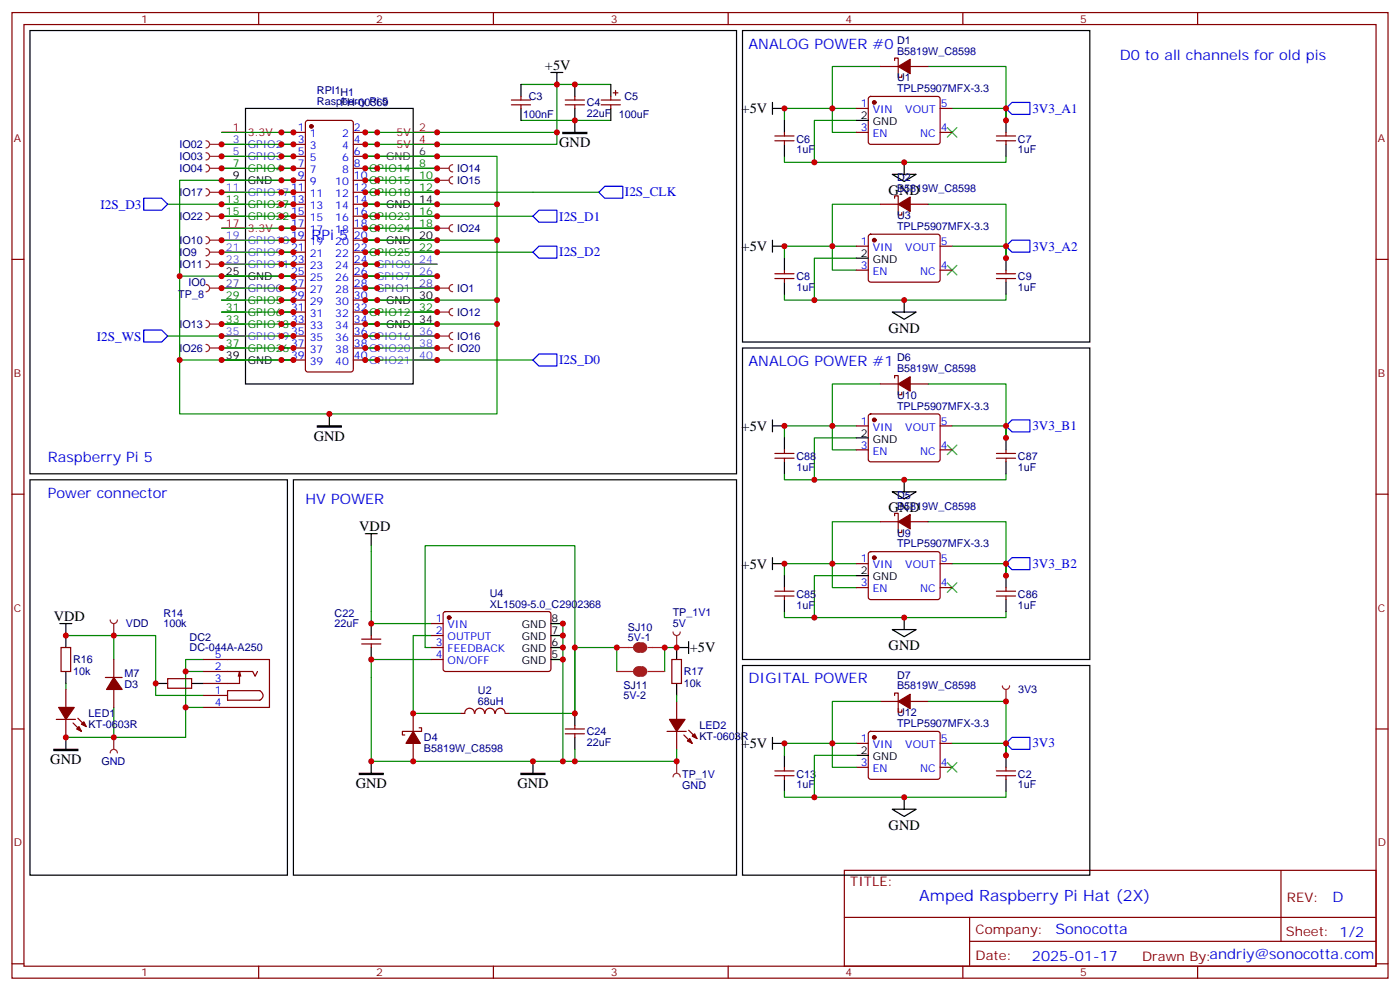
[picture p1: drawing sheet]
<svg xmlns="http://www.w3.org/2000/svg" width="412mm" height="292mm" viewBox="0 0 412 292" stroke-linecap="round" stroke-linejoin="round" font-family="sans-serif">
<g fill="none" stroke="#870000" stroke-width=".35">
<path d="M3.5 3.7h405.4v284.3h-405.4zM7.1 7.2h398.2v277.3h-398.2zM76.2 3.7v3.5M145.3 3.7v3.5M214.5 3.7v3.5M283.6 3.7v3.5M352.8 3.7v3.5M3.5 76.4h3.6M405.3 76.4h3.6M3.5 145.5h3.6M405.3 145.5h3.6M3.5 214.7h3.6"/>
<path d="M405.3 214.7h3.6M248.7 256.3h156.6v28.2h-156.6zM377.3 256.3v20.9M248.7 270.1h156.5M285.6 277.2h119.6M285.6 270.1v14.2M3.5 283.8h3.6M76.2 284.5v3.5M145.3 284.5v3.5M214.5 284.5v3.5M283.6 284.5v3.5M352.8 284.5v3.5"/>
<path d="M405.3 283.8h3.6"/>
</g>
<path d="M8.8 9h208.2v130.5h-208.2z" fill="none" stroke="#000" stroke-width=".35"/>
<path d="M176.4 56.6l1.8-1.7h5.2v3.5h-5.2z" fill="none" stroke="#00f" stroke-width=".35"/>
<path d="M128.8 99h3.5M133.3 97.9a1.06 1.06 0 0 0-1 1.1 1.06 1.06 0 0 0 1 1" fill="none" stroke="#8c2424" stroke-width=".35"/>
<circle cx="128.8" cy="99" r=".18" fill="#8c2424"/>
<path d="M128.8 102.5h3.5M133.3 101.4a1.06 1.06 0 0 0-1 1.1 1.06 1.06 0 0 0 1 1" fill="none" stroke="#8c2424" stroke-width=".35"/>
<circle cx="128.8" cy="102.5" r=".18" fill="#8c2424"/>
<path d="M60.7 101.4a1.06 1.06 0 0 1 1 1.1 1.06 1.06 0 0 1-1 1M61.7 102.5h3.6" fill="none" stroke="#8c2424" stroke-width=".35"/>
<circle cx="65.3" cy="102.5" r=".18" fill="#8c2424"/>
<path d="M60.7 94.4a1.06 1.06 0 0 1 1 1 1.06 1.06 0 0 1-1 1.1M61.7 95.4h3.6" fill="none" stroke="#8c2424" stroke-width=".35"/>
<circle cx="65.3" cy="95.4" r=".18" fill="#8c2424"/>
<path d="M60.7 62.6a1.06 1.06 0 0 1 1 1.1 1.06 1.06 0 0 1-1 1M61.7 63.7h3.6" fill="none" stroke="#8c2424" stroke-width=".35"/>
<circle cx="65.3" cy="63.7" r=".18" fill="#8c2424"/>
<path d="M60.7 55.6a1.06 1.06 0 0 1 1 1 1.06 1.06 0 0 1-1 1.1M61.7 56.6h3.6" fill="none" stroke="#8c2424" stroke-width=".35"/>
<circle cx="65.3" cy="56.6" r=".18" fill="#8c2424"/>
<path d="M60.7 41.5a1.06 1.06 0 0 1 1 1 1.06 1.06 0 0 1-1 1.1M61.7 42.5h3.6" fill="none" stroke="#8c2424" stroke-width=".35"/>
<circle cx="65.3" cy="42.5" r=".18" fill="#8c2424"/>
<path d="M60.7 45a1.06 1.06 0 0 1 1 1 1.06 1.06 0 0 1-1 1.1M61.7 46h3.6" fill="none" stroke="#8c2424" stroke-width=".35"/>
<circle cx="65.3" cy="46" r=".18" fill="#8c2424"/>
<path d="M60.7 48.5a1.06 1.06 0 0 1 1 1.1 1.06 1.06 0 0 1-1 1M61.7 49.6h3.6" fill="none" stroke="#8c2424" stroke-width=".35"/>
<circle cx="65.3" cy="49.6" r=".18" fill="#8c2424"/>
<g fill="none" stroke="#008700" stroke-width=".35">
<path d="M65.3 39h21.1M107.6 39h56.4M153.5 35.5h26.4M153.5 24.9h26.4M164 24.9v17.6h-56.4M65.3 53.1h21.1h-33.5v28.2h33.5h-21.1M65.3 56.6h21.1M65.3 49.6h21.1M65.3 46h21.1M65.3 42.5h21.1M107.6 56.6h68.8M128.8 46h-21.2h38.8v14.1"/>
<path d="M49.4 60.1h37M65.3 67.2h21.1M65.3 63.7h21.1M107.6 67.2h21.2M107.6 63.7h49.4M107.6 74.3h49.4M128.8 70.7h-21.2h38.8v17.7M128.8 60.1h-21.2h38.8v10.6M52.9 81.3v24.7h33.5h-21.1M65.3 95.4h21.1M65.3 91.9h21.1M65.3 88.4h21.1"/>
<path d="M65.3 84.8h21.1M107.6 81.3h21.2M107.6 99h21.2M128.8 95.4h-21.2h38.8v26.5h-93.5v-15.9M128.8 88.4h-21.2h38.8v7M65.3 102.5h21.1M107.6 106h49.4M107.6 102.5h21.2"/>
</g>
<g fill="none" stroke="#000" stroke-width=".35">
<path d="M72.3 31.9h49.4v81.2h-49.4zM153.5 24.9v3.5M153.5 31.9v3.6M162.3 21.3h3.5M164 21.3v3.6M169.3 24.9v3.5M169.3 31.9v7.1M179.9 24.9v3.5M179.9 31.9v3.6M65.3 53.1h7M121.7 60.1h7.1M121.7 70.7h7.1"/>
<path d="M65.3 81.3h7M121.7 88.4h7.1M121.7 95.4h7.1M65.3 106h7M97 121.9v3.5"/>
</g>
<path d="M65.3 39h7M121.7 39h7.1M121.7 42.5h7.1M65.3 67.2h7" fill="none" stroke="#f00" stroke-width=".35"/>
<path d="M65.3 42.5h7M65.3 46h7" fill="none" stroke="#06c" stroke-width=".35"/>
<path d="M121.7 46h7.1" fill="none" stroke="#333" stroke-width=".35"/>
<g fill="none" stroke="#060" stroke-width=".35">
<path d="M65.3 49.6h7M121.7 49.6h7.1M121.7 53.1h7.1M121.7 56.6h7.1M65.3 60.1h7M65.3 63.7h7M121.7 63.7h7.1M121.7 67.2h7.1M121.7 74.3h7.1M65.3 88.4h7M65.3 91.9h7M65.3 95.4h7"/>
<path d="M121.7 91.9h7.1M65.3 102.5h7"/>
</g>
<path d="M65.3 56.6h7M65.3 70.7h7M65.3 74.3h7M65.3 77.8h7M121.7 77.8h7.1M65.3 99h7M121.7 81.3h7.1M121.7 99h7.1M121.7 102.5h7.1M121.7 106h7.1" fill="none" stroke="#90f" stroke-width=".35"/>
<path d="M65.3 84.8h7M121.7 84.8h7.1" fill="none" stroke="#609" stroke-width=".35"/>
<g fill="none" stroke="#870000" stroke-width=".35">
<path d="M150.6 30.9h5.7M150.6 29.5h5.7M153.5 28.4v1.1M153.5 30.9v1M166.5 30.9h5.7M166.5 29.5h5.7M169.3 28.4v1.1M169.3 30.9v1M177.1 30.9h5.6M177.1 29.5h5.6M179.9 28.4v1.1M179.9 30.9v1"/>
<path d="M180.6 27.3h1.4M181.3 26.6v1.4M121.7 210.1v5.3M121.7 218.9v5.3M123.5 214.3h.7v1.1h-5.7v1h.7"/>
</g>
<path d="M165.8 39h7.1v.3h-7.1zM93.5 125.4h7v.4h-7z" fill="#000" stroke="#000" stroke-width=".35"/>
<path d="M42.3 97.2h5.3l1.8 1.8-1.8 1.7h-5.3z" fill="none" stroke="#00f" stroke-width=".35"/>
<path d="M121.7 215.4l2.1 3.5h-4.2z" fill="#870000" stroke="#870000" stroke-width=".35"/>
<path d="M198.3 186.1a1.06 1.06 0 0 0 1 1 1.06 1.06 0 0 0 1.1-1M199.3 187.1v3.6" fill="none" stroke="#8c2424" stroke-width=".35"/>
<circle cx="199.3" cy="190.7" r=".18" fill="#8c2424"/>
<path d="M86.4 141.3h130.6v116.4h-130.6zM107.6 157.2h3.5M109.4 157.2v3.5M109.4 183.6v3.5M109.4 190.7v3.5M202.8 190.7h-3.5v3.5M202.8 188.9v3.5M169.3 210.1v3.5M169.3 217.1v3.6M199.3 201.3v3.5M109.4 224.2v3.5M157 224.2v3.5" fill="none" stroke="#000" stroke-width=".35"/>
<path d="M109.4 160.7v1.8M109.4 183.6h17.6M125.2 190.7h1.8M127 194.2h-17.6v30h59.9v-3.5M127 187.1h-5.3v23h14.1M162.3 183.6h3.5v40.6M162.3 187.1h3.5M162.3 190.7h3.5M162.3 194.2h3.5M169.3 190.7v19.4h-19.4" fill="none" stroke="#008700" stroke-width=".35"/>
<path d="M105.8 227.7h7.1v.4h-7.1zM153.5 227.7h7v.4h-7z" fill="#000" stroke="#000" stroke-width=".35"/>
<g fill="none" stroke="#870000" stroke-width=".35">
<path d="M106.5 189.6h5.7M106.5 188.2h5.7M109.4 187.1v1.1M109.4 189.6v1.1M197.9 194.2h2.8v7.1h-2.8zM166.5 216.1h5.7M166.5 214.7h5.7M169.3 213.6v1.1M169.3 216.1v1M196.5 215.4h5.6M199.3 206.6v5.2M199.3 215.4v5.3"/>
<path d="M201.4 216.4l2.5 2.5M202.8 215l2.5 2.5"/>
</g>
<g fill="#870000" stroke="#870000" stroke-width=".35">
<path d="M202.5 218.2l.7-.7 .7 1.4z"/>
<path d="M203.9 216.8l.7-.7 .7 1.4z"/>
<path d="M197.2 211.8h4.6l-2.5 3.6z"/>
</g>
<path d="M198.3 228.8a1.06 1.06 0 0 1 1-1.1 1.06 1.06 0 0 1 1.1 1.1M199.3 224.2v3.5" fill="none" stroke="#8c2424" stroke-width=".35"/>
<circle cx="199.3" cy="224.2" r=".18" fill="#8c2424"/>
<path d="M109.4 162.5v21.1M125.2 190.7v-30h44.1v30h12.4v7M169.3 190.7v19.4M199.3 190.7h-3.5v7M199.3 204.8v1.8M199.3 220.7v3.5h-30" fill="none" stroke="#008700" stroke-width=".35"/>
<path d="M127 183.6h3.5M127 187.1h3.5M127 190.7h3.5M127 194.2h3.5M130.8 180.3l.4-.2h30.6l.5 .7-.1 16.5-.6 .4h-30.6l-.5-.7v-16.2z" fill="none" stroke="#870000" stroke-width=".35"/>
<circle cx="132.3" cy="181.9" r=".53" fill="#870000" stroke="#870000" stroke-width=".35"/>
<path d="M162.3 194.2h3.5M162.3 190.7h3.5M162.3 187.1h3.5M162.3 183.6h3.5" fill="none" stroke="#000" stroke-width=".35"/>
<path d="M128.8 67.2h3.5M133.3 66.1a1.06 1.06 0 0 0-1 1.1 1.06 1.06 0 0 0 1 1.1" fill="none" stroke="#8c2424" stroke-width=".35"/>
<circle cx="128.8" cy="67.2" r=".18" fill="#8c2424"/>
<path d="M107.6 77.8h21.2M107.6 81.3h21.2" fill="none" stroke="#008700" stroke-width=".35"/>
<path d="M128.8 84.8h3.5M133.3 83.8a1.06 1.06 0 0 0-1 1 1.06 1.06 0 0 0 1 1.1" fill="none" stroke="#8c2424" stroke-width=".35"/>
<circle cx="128.8" cy="84.8" r=".18" fill="#8c2424"/>
<path d="M107.6 84.8h21.2" fill="none" stroke="#008700" stroke-width=".35"/>
<path d="M60.7 83.8a1.06 1.06 0 0 1 1 1 1.06 1.06 0 0 1-1 1.1M61.7 84.8h3.6" fill="none" stroke="#8c2424" stroke-width=".35"/>
<circle cx="65.3" cy="84.8" r=".18" fill="#8c2424"/>
<path d="M60.7 69.7a1.06 1.06 0 0 1 1 1 1.06 1.06 0 0 1-1 1.1M61.7 70.7h3.6" fill="none" stroke="#8c2424" stroke-width=".35"/>
<circle cx="65.3" cy="70.7" r=".18" fill="#8c2424"/>
<path d="M60.7 73.2a1.06 1.06 0 0 1 1 1.1 1.06 1.06 0 0 1-1 1M61.7 74.3h3.6" fill="none" stroke="#8c2424" stroke-width=".35"/>
<circle cx="65.3" cy="74.3" r=".18" fill="#8c2424"/>
<path d="M60.7 76.7a1.06 1.06 0 0 1 1 1.1 1.06 1.06 0 0 1-1 1M61.7 77.8h3.6" fill="none" stroke="#8c2424" stroke-width=".35"/>
<circle cx="65.3" cy="77.8" r=".18" fill="#8c2424"/>
<path d="M65.3 70.7h21.1M65.3 74.3h21.1M65.3 77.8h21.1" fill="none" stroke="#008700" stroke-width=".35"/>
<path d="M128.8 53.1h3.5M133.3 52a1.06 1.06 0 0 0-1 1.1 1.06 1.06 0 0 0 1 1.1" fill="none" stroke="#8c2424" stroke-width=".35"/>
<circle cx="128.8" cy="53.1" r=".18" fill="#8c2424"/>
<path d="M128.8 49.6h3.5M133.3 48.5a1.06 1.06 0 0 0-1 1.1 1.06 1.06 0 0 0 1 1" fill="none" stroke="#8c2424" stroke-width=".35"/>
<circle cx="128.8" cy="49.6" r=".18" fill="#8c2424"/>
<path d="M107.6 49.6h21.2M107.6 53.1h21.2" fill="none" stroke="#008700" stroke-width=".35"/>
<path d="M128.8 91.9h3.5M133.3 90.8a1.06 1.06 0 0 0-1 1.1 1.06 1.06 0 0 0 1 1.1" fill="none" stroke="#8c2424" stroke-width=".35"/>
<circle cx="128.8" cy="91.9" r=".18" fill="#8c2424"/>
<g fill="none" stroke="#008700" stroke-width=".35">
<path d="M259.3 19.6h-14.1v19.4h7M273.4 19.6h22.9v15.9M252.2 31.9h-21.1v3.6M252.2 35.5h-12.3v12.3M280.5 31.9h15.8v3.6M296.3 31.9v3.6M231.1 46v1.8h65.2v-1.8M252.2 76h-12.3v12.4M252.2 72.5h-21.1v3.5M259.3 60.1h-14.1v19.5h7M273.4 60.1h22.9v15.9M280.5 72.5h15.8v3.5"/>
<path d="M296.3 72.5v3.5M49.4 99h37M107.6 91.9h21.2M231.1 86.6v1.8h65.2v-1.8M259.3 113.1h-14.1v19.4h7M273.4 113.1h22.9v15.8M231.1 139.5v1.8h65.2v-1.8M252.2 125.4h-21.1v3.5M252.2 128.9h-12.3v12.4M280.5 125.4h15.8v3.5M296.3 125.4v3.5M259.3 153.6h-14.1v19.4h7"/>
<path d="M273.4 153.6h22.9v15.9M252.2 169.5h-12.3v12.4M252.2 166h-21.1v3.5M280.5 166h15.8v3.5M296.3 166v3.5M231.1 180.1v1.8h65.2v-1.8M252.2 218.9h-21.1v3.5M259.3 206.6h-14.1v19.4h7M273.4 206.6h22.9v15.8M280.5 218.9h15.8v3.5M296.3 218.9v3.5M231.1 233v1.8h65.2v-1.8"/>
<path d="M252.2 222.4h-12.3v12.4"/>
</g>
<path d="M279 37.6l2.9 2.8M281.9 37.6l-2.9 2.8M279 78.1l2.9 2.9M281.9 78.1l-2.9 2.9M279 131.1l2.9 2.8M281.9 131.1l-2.9 2.8M279 171.6l2.9 2.8M281.9 171.6l-2.9 2.8M279 224.5l2.9 2.9M281.9 224.5l-2.9 2.9" fill="none" stroke="#3c3" stroke-width=".35"/>
<g fill="none" stroke="#000" stroke-width=".35">
<path d="M218.7 9h102.3v91.7h-102.3zM227.5 30.2v3.5M227.5 31.9h3.6M231.1 35.5v3.5M252.2 35.5h3.6M296.3 35.5v3.5M231.1 42.5v3.5M262.8 51.3h7.1l-3.6 2.1zM266.3 47.8v3.5M296.3 42.5v3.5M227.5 70.7v3.6M227.5 72.5h3.6"/>
<path d="M231.1 76v3.6M252.2 76h3.6M296.3 76v3.6M231.1 83.1v3.5M262.8 91.9h7.1l-3.6 2.1zM266.3 88.4v3.5M296.3 83.1v3.5M218.7 102.5h102.3v91.7h-102.3zM227.5 125.4h3.6M227.5 123.6v3.6M231.1 128.9v3.6M231.1 136v3.5"/>
<path d="M252.2 128.9h3.6M296.3 128.9v3.6M296.3 136v3.5M262.8 144.8h7.1l-3.6 2.1zM266.3 141.3v3.5M227.5 164.2v3.5M227.5 166h3.6M231.1 169.5v3.5M231.1 176.6v3.5M252.2 169.5h3.6M296.3 169.5v3.5M296.3 176.6v3.5"/>
<path d="M218.7 196h102.3v61.7h-102.3zM262.8 185.4h7.1l-3.6 2.1zM266.3 181.9v3.5M227.5 217.1v3.6M227.5 218.9h3.6M231.1 222.4v3.6M231.1 229.5v3.5M252.2 222.4h3.6M262.8 238.3h7.1l-3.6 2.1zM266.3 234.8v3.5M296.3 222.4v3.6M296.3 229.5v3.5"/>
</g>
<path d="M298.1 30.2h5.3v3.5h-5.3l-1.8-1.8zM42.3 58.4h5.3l1.8 1.7-1.8 1.8h-5.3zM157 74.3l1.7-1.8h5.3v3.5h-5.3zM157 63.7l1.7-1.8h5.3v3.5h-5.3zM298.1 70.7h5.3v3.6h-5.3l-1.8-1.8zM157 106l1.7-1.8h5.3v3.6h-5.3zM296.3 125.4l1.8-1.8h5.3v3.6h-5.3zM298.1 164.2h5.3v3.5h-5.3l-1.8-1.7zM296.3 218.9l1.8-1.8h5.3v3.6h-5.3z" fill="none" stroke="#00f" stroke-width=".35"/>
<g fill="none" stroke="#870000" stroke-width=".35">
<path d="M259.3 19.6h5.3M263.5 17.8v-.7h1.1v5.7h1v-.8M268.1 19.6h5.3M231.1 39v1M252.2 31.9h3.6M252.2 39h3.6M256 28.6l.5-.2 20 .1 .4 .6v13l-.7 .4-20-.1-.4-.6v-12.7zM276.9 31.9h3.6M276.9 39h3.6M296.3 39v1M228.2 41.5h5.7M228.2 40h5.7"/>
<path d="M231.1 41.5v1M263.5 58.4v-.7h1.1v5.6h1v-.7M293.5 41.5h5.7M293.5 40h5.7M296.3 41.5v1M231.1 79.6v1M252.2 72.5h3.6M252.2 79.6h3.6M256 69.2l.5-.2h20l.4 .7v12.9l-.7 .5-20-.1-.4-.6v-12.7zM259.3 60.1h5.3M268.1 60.1h5.3M276.9 72.5h3.6"/>
<path d="M276.9 79.6h3.6M296.3 79.6v1M228.2 82h5.7M228.2 80.6h5.7M231.1 82v1.1M293.5 82h5.7M293.5 80.6h5.7M296.3 82v1.1M259.3 113.1h5.3M263.5 111.3v-.7h1.1v5.6h1v-.7M268.1 113.1h5.3M228.2 134.9h5.7"/>
<path d="M228.2 133.5h5.7M231.1 132.5v1M231.1 134.9v1.1M252.2 125.4h3.6M252.2 132.5h3.6M256 122.1l.5-.2h20l.4 .7v13l-.7 .4-20-.1-.4-.6v-12.7zM276.9 125.4h3.6M276.9 132.5h3.6M293.5 134.9h5.7M293.5 133.5h5.7M296.3 132.5v1M296.3 134.9v1.1"/>
<path d="M259.3 153.6h5.3M263.5 151.9v-.7h1.1v5.6h1v-.7M268.1 153.6h5.3M228.2 175.5h5.7M228.2 174.1h5.7M231.1 173v1.1M231.1 175.5v1.1M252.2 166h3.6M252.2 173h3.6M256 162.7l.5-.2h20l.4 .7v12.9l-.7 .5-20-.1-.4-.6v-12.7zM276.9 166h3.6M276.9 173h3.6"/>
<path d="M293.5 175.5h5.7M293.5 174.1h5.7M296.3 173v1.1M296.3 175.5v1.1M252.2 218.9h3.6M256 215.6l.5-.2h20l.4 .7v13l-.7 .4-20-.1-.4-.6v-12.7zM259.3 206.6h5.3M263.5 204.8v-.7h1.1v5.6h1v-.7M268.1 206.6h5.3M276.9 218.9h3.6M228.2 228.4h5.7M228.2 227h5.7"/>
<path d="M231.1 226v1M231.1 228.4v1.1M252.2 226h3.6M276.9 226h3.6M293.5 228.4h5.7M293.5 227h5.7M296.3 226v1M296.3 228.4v1.1"/>
</g>
<g fill="#870000" stroke="#870000" stroke-width=".35">
<path d="M264.6 113.1l3.5-2.2v4.3z"/>
<path d="M264.6 153.6l3.5-2.1v4.3z"/>
<path d="M264.6 19.6l3.5-2.1v4.2z"/>
<path d="M264.6 60.1l3.5-2.1v4.3z"/>
<path d="M264.6 206.6l3.5-2.2v4.3z"/>
<circle cx="257.5" cy="123.6" r=".53"/>
<circle cx="257.5" cy="164.2" r=".53"/>
<circle cx="257.5" cy="30.2" r=".53"/>
<circle cx="257.5" cy="70.7" r=".53"/>
<circle cx="257.5" cy="217.1" r=".53"/>
</g>
<path d="M295.3 202a1.06 1.06 0 0 0 1 1 1.06 1.06 0 0 0 1.1-1M296.3 203v3.6" fill="none" stroke="#8c2424" stroke-width=".35"/>
<circle cx="296.3" cy="206.6" r=".18" fill="#8c2424"/>
<g fill="none" stroke="#008700" stroke-width=".35">
<path d="M82.9 39h3.5M107.6 39h3.5M82.9 56.6h3.5M82.9 53.1h3.5M82.9 49.6h3.5M82.9 46h3.5M82.9 42.5h3.5M107.6 56.6h3.5M107.6 53.1h3.5M107.6 49.6h3.5M107.6 46h3.5M107.6 42.5h3.5"/>
<path d="M82.9 77.8h3.5M82.9 74.3h3.5M82.9 70.7h3.5M82.9 67.2h3.5M82.9 63.7h3.5M82.9 60.1h3.5M107.6 77.8h3.5M107.6 74.3h3.5M107.6 70.7h3.5M107.6 67.2h3.5M107.6 63.7h3.5M107.6 60.1h3.5"/>
<path d="M82.9 99h3.5M82.9 95.4h3.5M82.9 91.9h3.5M82.9 88.4h3.5M82.9 84.8h3.5M82.9 81.3h3.5M107.6 99h3.5M107.6 95.4h3.5M107.6 91.9h3.5M107.6 88.4h3.5M107.6 84.8h3.5M107.6 81.3h3.5"/>
<path d="M82.9 106h3.5M82.9 102.5h3.5M107.6 106h3.5M107.6 102.5h3.5M19.4 187.1h14.1M33.5 187.1h12.4v17.7h14.1M33.5 187.1v7.1M54.7 197.7h5.3M60 194.2h-5.3v14.1M19.4 201.3v1.7M19.4 217.1h14.1M33.5 208.3v8.8"/>
<path d="M60 208.3h-5.3v8.8h-21.2"/>
</g>
<path d="M188.4 190a.76 .76 0 0 0-1.1 .7 .76 .76 0 0 0 1.1 .7M188.4 197a.76 .76 0 0 0-1.1 .7 .76 .76 0 0 0 1.1 .7M189.1 190a.71 .71 0 0 1 .7 .7 .71 .71 0 0 1-.7 .7M189.1 197a.71 .71 0 0 1 .7 .7 .71 .71 0 0 1-.7 .7" fill="none" stroke="#8c2424" stroke-width="1.8"/>
<path d="M181.7 190.7h4.9M181.7 197.7h4.9M187.3 190.7h2.5M187.3 197.7h2.5M190.9 190.7h4.9M190.9 197.7h4.9M33.5 217.1v3.6M32.5 221.7a1.06 1.06 0 0 1 1-1 1.06 1.06 0 0 1 1.1 1" fill="none" stroke="#8c2424" stroke-width=".35"/>
<g fill="none" stroke="#870000" stroke-width=".35">
<path d="M86.4 39h3.6M90.2 35.7l.5-.2h12.7l.5 .2 .2 .5v72.6l-.3 .5-.4 .2h-12.7l-.5-.2-.2-.5v-72.6zM104.1 39h3.5M86.4 42.5h3.6M86.4 46h3.6M86.4 49.6h3.6M86.4 53.1h3.6M86.4 56.6h3.6M104.1 42.5h3.5M104.1 46h3.5M104.1 49.6h3.5M104.1 53.1h3.5"/>
<path d="M104.1 56.6h3.5M86.4 60.1h3.6M86.4 63.7h3.6M86.4 67.2h3.6M86.4 77.8h3.6M86.4 70.7h3.6M86.4 74.3h3.6M104.1 60.1h3.5M104.1 63.7h3.5M104.1 67.2h3.5M104.1 77.8h3.5M104.1 70.7h3.5"/>
<path d="M104.1 74.3h3.5M86.4 99h3.6M86.4 95.4h3.6M86.4 91.9h3.6M86.4 88.4h3.6M86.4 84.8h3.6M86.4 81.3h3.6M104.1 99h3.5M104.1 95.4h3.5M104.1 91.9h3.5M104.1 88.4h3.5M104.1 84.8h3.5"/>
<path d="M104.1 81.3h3.5M86.4 106h3.6M86.4 102.5h3.6M104.1 106h3.5M104.1 102.5h3.5M49.4 199.8h7v2.9h-7zM60 194.2h19.4v14.1h-19.4M60 197.7h14.4l.7 1.4 .7-1.4M70.6 197.7v3.6h-10.6M70.6 197.7l-.4 1.4M70.6 197.7l.3 1.4M60 204.8h7"/>
<path d="M67 203.4l9.7 .1a1.6 1.6 0 0 1 .5 2.1l-.6 .6h-9.6zM135.8 210.1h1.1M136.9 210.1a1.41 1.41 0 0 1 1.4-1.5 1.41 1.41 0 0 1 1.4 1.5M139.9 210.1a1.41 1.41 0 0 1 1.4-1.6 1.41 1.41 0 0 1 1.4 1.6M142.9 210.1a1.41 1.41 0 0 1 1.4-1.6 1.41 1.41 0 0 1 1.4 1.6M145.9 210.1a1.41 1.41 0 0 1 1.5-1.5 1.41 1.41 0 0 1 1.4 1.5M148.9 210.1h1"/>
</g>
<circle cx="91.7" cy="37.2" r=".53" fill="#870000" stroke="#870000" stroke-width=".35"/>
<path d="M8.8 141.3h75.9v116.4h-75.9zM17.6 183.6h3.6M19.4 183.6v3.5M19.4 217.1v3.6M45.9 201.3h3.5M56.4 201.3h3.6" fill="none" stroke="#000" stroke-width=".35"/>
<path d="M15.9 220.7h7v.3h-7z" fill="#000" stroke="#000" stroke-width=".35"/>
<circle cx="33.5" cy="217.1" r=".18" fill="#8c2424"/>
<g fill="#870000" stroke="#870000" stroke-width=".35">
<path d="M22.6 214.7l.7-.7 .7 1.4z"/>
<path d="M24 213.3l.7-.8 .7 1.5z"/>
<path d="M17.3 208.3h4.6l-2.5 3.5z"/>
<path d="M33.5 199.5l2.5 3.5h-4.6z"/>
</g>
<path d="M18 190.7h2.8v7h-2.8zM31 199.5h5M33.5 194.2v5.3M16.6 211.8h5.6M19.4 203v5.3M19.4 211.8v5.3M21.5 212.9l2.5 2.5M22.9 211.5l2.5 2.5M33.5 203v5.3" fill="none" stroke="#870000" stroke-width=".35"/>
<path d="M19.4 187.1v3.6M19.4 197.7v3.6" fill="none" stroke="#000" stroke-width=".35"/>
<path d="M32.5 182.6a1.06 1.06 0 0 0 1 1 1.06 1.06 0 0 0 1.1-1M33.5 183.6v3.5" fill="none" stroke="#8c2424" stroke-width=".35"/>
<circle cx="33.5" cy="187.1" r=".18" fill="#8c2424"/>
<g fill="#c00">
<circle cx="169.3" cy="24.9" r=".88"/>
<circle cx="169.3" cy="35.5" r=".88"/>
<circle cx="164" cy="24.9" r=".88"/>
<circle cx="164" cy="39" r=".88"/>
<circle cx="128.8" cy="39" r=".88"/>
<circle cx="128.8" cy="42.5" r=".88"/>
<circle cx="111.1" cy="95.4" r=".88"/>
<circle cx="52.9" cy="106" r=".88"/>
<circle cx="128.8" cy="95.4" r=".88"/>
<circle cx="146.4" cy="95.4" r=".88"/>
<circle cx="97" cy="121.9" r=".88"/>
<circle cx="111.1" cy="88.4" r=".88"/>
<circle cx="128.8" cy="88.4" r=".88"/>
<circle cx="146.4" cy="88.4" r=".88"/>
<circle cx="111.1" cy="70.7" r=".88"/>
<circle cx="128.8" cy="70.7" r=".88"/>
<circle cx="146.4" cy="70.7" r=".88"/>
<circle cx="111.1" cy="60.1" r=".88"/>
<circle cx="128.8" cy="60.1" r=".88"/>
<circle cx="146.4" cy="60.1" r=".88"/>
<circle cx="111.1" cy="46" r=".88"/>
<circle cx="128.8" cy="46" r=".88"/>
<circle cx="82.9" cy="53.1" r=".88"/>
<circle cx="82.9" cy="81.3" r=".88"/>
<circle cx="65.3" cy="81.3" r=".88"/>
<circle cx="65.3" cy="53.1" r=".88"/>
<circle cx="52.9" cy="81.3" r=".88"/>
<circle cx="82.9" cy="106" r=".88"/>
<circle cx="65.3" cy="106" r=".88"/>
<circle cx="65.3" cy="49.6" r=".88"/>
<circle cx="65.3" cy="46" r=".88"/>
<circle cx="65.3" cy="42.5" r=".88"/>
<circle cx="65.3" cy="56.6" r=".88"/>
<circle cx="65.3" cy="63.7" r=".88"/>
<circle cx="65.3" cy="95.4" r=".88"/>
<circle cx="65.3" cy="102.5" r=".88"/>
<circle cx="128.8" cy="99" r=".88"/>
<circle cx="128.8" cy="102.5" r=".88"/>
<circle cx="128.8" cy="106" r=".88"/>
<circle cx="128.8" cy="63.7" r=".88"/>
<circle cx="128.8" cy="56.6" r=".88"/>
<circle cx="121.7" cy="224.2" r=".88"/>
<circle cx="121.7" cy="210.1" r=".88"/>
<circle cx="199.3" cy="224.2" r=".88"/>
<circle cx="199.3" cy="190.7" r=".88"/>
<circle cx="169.3" cy="210.1" r=".88"/>
<circle cx="157" cy="224.2" r=".88"/>
<circle cx="109.4" cy="224.2" r=".88"/>
<circle cx="165.8" cy="224.2" r=".88"/>
<circle cx="165.8" cy="187.1" r=".88"/>
<circle cx="165.8" cy="190.7" r=".88"/>
<circle cx="165.8" cy="194.2" r=".88"/>
<circle cx="109.4" cy="183.6" r=".88"/>
<circle cx="109.4" cy="194.2" r=".88"/>
<circle cx="169.3" cy="224.2" r=".88"/>
<circle cx="169.3" cy="190.7" r=".88"/>
<circle cx="165.8" cy="183.6" r=".88"/>
<circle cx="128.8" cy="67.2" r=".88"/>
<circle cx="111.1" cy="81.3" r=".88"/>
<circle cx="128.8" cy="81.3" r=".88"/>
<circle cx="128.8" cy="74.3" r=".88"/>
<circle cx="65.3" cy="60.1" r=".88"/>
<circle cx="128.8" cy="84.8" r=".88"/>
<circle cx="65.3" cy="84.8" r=".88"/>
<circle cx="65.3" cy="70.7" r=".88"/>
<circle cx="65.3" cy="74.3" r=".88"/>
<circle cx="65.3" cy="77.8" r=".88"/>
<circle cx="128.8" cy="49.6" r=".88"/>
<circle cx="128.8" cy="53.1" r=".88"/>
<circle cx="128.8" cy="91.9" r=".88"/>
<circle cx="245.2" cy="125.4" r=".88"/>
<circle cx="296.3" cy="125.4" r=".88"/>
<circle cx="296.3" cy="166" r=".88"/>
<circle cx="245.2" cy="166" r=".88"/>
<circle cx="266.3" cy="141.3" r=".88"/>
<circle cx="239.9" cy="141.3" r=".88"/>
<circle cx="266.3" cy="181.9" r=".88"/>
<circle cx="239.9" cy="181.9" r=".88"/>
<circle cx="296.3" cy="128.9" r=".88"/>
<circle cx="296.3" cy="169.5" r=".88"/>
<circle cx="231.1" cy="166" r=".88"/>
<circle cx="231.1" cy="125.4" r=".88"/>
<circle cx="245.2" cy="31.9" r=".88"/>
<circle cx="296.3" cy="31.9" r=".88"/>
<circle cx="296.3" cy="72.5" r=".88"/>
<circle cx="245.2" cy="72.5" r=".88"/>
<circle cx="266.3" cy="47.8" r=".88"/>
<circle cx="239.9" cy="47.8" r=".88"/>
<circle cx="266.3" cy="88.4" r=".88"/>
<circle cx="239.9" cy="88.4" r=".88"/>
<circle cx="296.3" cy="35.5" r=".88"/>
<circle cx="296.3" cy="76" r=".88"/>
<circle cx="231.1" cy="72.5" r=".88"/>
<circle cx="231.1" cy="31.9" r=".88"/>
<circle cx="65.3" cy="99" r=".88"/>
<circle cx="231.1" cy="218.9" r=".88"/>
<circle cx="296.3" cy="222.4" r=".88"/>
<circle cx="239.9" cy="234.8" r=".88"/>
<circle cx="266.3" cy="234.8" r=".88"/>
<circle cx="296.3" cy="218.9" r=".88"/>
<circle cx="245.2" cy="218.9" r=".88"/>
<circle cx="296.3" cy="206.6" r=".88"/>
<circle cx="82.9" cy="102.5" r=".88"/>
<circle cx="82.9" cy="99" r=".88"/>
<circle cx="82.9" cy="95.4" r=".88"/>
<circle cx="82.9" cy="91.9" r=".88"/>
<circle cx="82.9" cy="88.4" r=".88"/>
<circle cx="82.9" cy="84.8" r=".88"/>
<circle cx="82.9" cy="77.8" r=".88"/>
<circle cx="82.9" cy="74.3" r=".88"/>
<circle cx="82.9" cy="70.7" r=".88"/>
<circle cx="82.9" cy="67.2" r=".88"/>
<circle cx="82.9" cy="63.7" r=".88"/>
<circle cx="82.9" cy="60.1" r=".88"/>
<circle cx="82.9" cy="56.6" r=".88"/>
<circle cx="82.9" cy="49.6" r=".88"/>
<circle cx="82.9" cy="46" r=".88"/>
<circle cx="82.9" cy="42.5" r=".88"/>
<circle cx="82.9" cy="39" r=".88"/>
<circle cx="111.1" cy="39" r=".88"/>
<circle cx="111.1" cy="42.5" r=".88"/>
<circle cx="111.1" cy="49.6" r=".88"/>
<circle cx="111.1" cy="53.1" r=".88"/>
<circle cx="111.1" cy="56.6" r=".88"/>
<circle cx="111.1" cy="63.7" r=".88"/>
<circle cx="111.1" cy="67.2" r=".88"/>
<circle cx="111.1" cy="74.3" r=".88"/>
<circle cx="111.1" cy="77.8" r=".88"/>
<circle cx="111.1" cy="84.8" r=".88"/>
<circle cx="111.1" cy="91.9" r=".88"/>
<circle cx="111.1" cy="99" r=".88"/>
<circle cx="111.1" cy="102.5" r=".88"/>
<circle cx="111.1" cy="106" r=".88"/>
<circle cx="86.4" cy="106" r=".88"/>
<circle cx="86.4" cy="81.3" r=".88"/>
<circle cx="86.4" cy="53.1" r=".88"/>
<circle cx="107.6" cy="46" r=".88"/>
<circle cx="107.6" cy="60.1" r=".88"/>
<circle cx="107.6" cy="70.7" r=".88"/>
<circle cx="107.6" cy="81.3" r=".88"/>
<circle cx="107.6" cy="88.4" r=".88"/>
<circle cx="107.6" cy="95.4" r=".88"/>
<circle cx="181.7" cy="190.7" r=".88"/>
<circle cx="195.8" cy="190.7" r=".88"/>
<circle cx="86.4" cy="39" r=".88"/>
<circle cx="107.6" cy="106" r=".88"/>
<circle cx="86.4" cy="42.5" r=".88"/>
<circle cx="107.6" cy="102.5" r=".88"/>
<circle cx="86.4" cy="46" r=".88"/>
<circle cx="107.6" cy="99" r=".88"/>
<circle cx="86.4" cy="49.6" r=".88"/>
<circle cx="107.6" cy="91.9" r=".88"/>
<circle cx="86.4" cy="56.6" r=".88"/>
<circle cx="86.4" cy="60.1" r=".88"/>
<circle cx="107.6" cy="84.8" r=".88"/>
<circle cx="86.4" cy="63.7" r=".88"/>
<circle cx="86.4" cy="67.2" r=".88"/>
<circle cx="107.6" cy="77.8" r=".88"/>
<circle cx="86.4" cy="70.7" r=".88"/>
<circle cx="107.6" cy="74.3" r=".88"/>
<circle cx="86.4" cy="74.3" r=".88"/>
<circle cx="86.4" cy="77.8" r=".88"/>
<circle cx="107.6" cy="67.2" r=".88"/>
<circle cx="107.6" cy="63.7" r=".88"/>
<circle cx="86.4" cy="84.8" r=".88"/>
<circle cx="86.4" cy="88.4" r=".88"/>
<circle cx="107.6" cy="56.6" r=".88"/>
<circle cx="86.4" cy="91.9" r=".88"/>
<circle cx="107.6" cy="53.1" r=".88"/>
<circle cx="86.4" cy="95.4" r=".88"/>
<circle cx="107.6" cy="49.6" r=".88"/>
<circle cx="86.4" cy="99" r=".88"/>
<circle cx="86.4" cy="102.5" r=".88"/>
<circle cx="107.6" cy="42.5" r=".88"/>
<circle cx="107.6" cy="39" r=".88"/>
<circle cx="54.7" cy="197.7" r=".88"/>
<circle cx="54.7" cy="208.3" r=".88"/>
<circle cx="45.9" cy="201.3" r=".88"/>
<circle cx="33.5" cy="217.1" r=".88"/>
<circle cx="33.5" cy="187.1" r=".88"/>
<circle cx="19.4" cy="217.1" r=".88"/>
<circle cx="19.4" cy="187.1" r=".88"/>
</g>
<text font-size="4.6" fill="#00f" x="270.8" y="265.3">Amped Raspberry Pi Hat (2X)</text>
<g font-size="4.2" fill="#00f">
<text x="220.5" y="14.3">ANALOG POWER #0</text>
<text x="329.8" y="17.8">D0 to all channels for old pis</text>
<text x="91.7" y="70.7">RPi 5</text>
<text x="220.5" y="107.8">ANALOG POWER #1</text>
<text x="14.1" y="136">Raspberry Pi 5</text>
<text x="14.1" y="146.6">Power connector</text>
<text x="90" y="148.3">HV POWER</text>
<text x="220.5" y="201.3">DIGITAL POWER</text>
<text x="392.5" y="265.6">D</text>
<text x="310.9" y="275.1">Sonocotta</text>
<text x="304" y="282.9">2025-01-17</text>
</g>
<g font-size="4.2">
<text x="160.5" y="20.6">+5V</text>
<text x="218.5" y="33.4">+5V</text>
<text x="164.7" y="43.3">GND</text>
<text x="261.8" y="57.4">GND</text>
<text x="218.5" y="73.9">+5V</text>
<text x="261.8" y="98">GND</text>
<text x="92.4" y="129.7">GND</text>
<text x="218.5" y="126.8">+5V</text>
<text x="261.8" y="150.9">GND</text>
<text x="105.8" y="156.5">VDD</text>
<text x="218.5" y="167.4">+5V</text>
<text x="15.9" y="182.9">VDD</text>
<text x="261.8" y="191.5">GND</text>
<text x="203.2" y="192">+5V</text>
<text x="218.5" y="220.3">+5V</text>
<text x="14.8" y="224.9">GND</text>
<text x="104.8" y="232">GND</text>
<text x="152.4" y="232">GND</text>
<text x="261.8" y="244.4">GND</text>
</g>
<g font-size="3.9" fill="#00f">
<text x="304.1" y="33.2">3V3_A1</text>
<text x="184.1" y="57.7">I2S_CLK</text>
<text x="29.6" y="61.4">I2S_D3</text>
<text x="164.7" y="65">I2S_D1</text>
<text x="164.7" y="75.4">I2S_D2</text>
<text x="304.1" y="73.8">3V3_A2</text>
<text x="28.6" y="100.4">I2S_WS</text>
<text x="164.7" y="107.2">I2S_D0</text>
<text x="304.1" y="126.6">3V3_B1</text>
<text x="304.1" y="167.2">3V3_B2</text>
<text x="304.1" y="219.9">3V3</text>
</g>
<g font-size="3.9" fill="#800">
<text x="250.5" y="260.9">TITLE:</text>
<text x="379.1" y="265.6">REV:</text>
<text x="287.4" y="275.1">Company:</text>
<text x="378.7" y="275.7">Sheet: 1/2</text>
<text x="287.4" y="282.8">Date:</text>
<text x="336.4" y="282.8">Drawn By:andriy@sonocotta.com</text>
</g>
<g font-size="3.2" fill="#800">
<text x="41.6" y="6.7">1</text>
<text x="110.8" y="6.7">2</text>
<text x="179.9" y="6.7">3</text>
<text x="249.1" y="6.7">4</text>
<text x="318.2" y="6.7">5</text>
<text x="4.1" y="41.8">A</text>
<text x="405.9" y="41.8">A</text>
<text x="4.1" y="110.9">B</text>
<text x="405.9" y="110.9">B</text>
<text x="4.1" y="180.1">C</text>
<text x="405.9" y="180.1">C</text>
<text x="4.1" y="249.2">D</text>
<text x="405.9" y="249.2">D</text>
<text x="41.6" y="287.5">1</text>
<text x="110.8" y="287.5">2</text>
<text x="179.9" y="287.5">3</text>
<text x="249.1" y="287.5">4</text>
<text x="318.2" y="287.5">5</text>
</g>
<g font-size="3.2" fill="#000080">
<text x="264.2" y="16.1">B5819W_C8598</text>
<text x="264.2" y="12.9">D1</text>
<text x="264.2" y="24">U1</text>
<text x="93.4" y="27.8">RPI1H1</text>
<text x="155.7" y="29.5">C3</text>
<text x="184" y="29.5">C5</text>
<text x="264.2" y="27.2">TPLP5907MFX-3.3</text>
<text x="93.4" y="30.9">Raspberry Pi 5</text>
<text x="100.3" y="31.3">FH-00369</text>
<text x="154.1" y="34.8">100nF</text>
<text x="172.9" y="34.5">22uF</text>
<text x="172.9" y="31.3">C4</text>
<text x="182.3" y="34.8">100uF</text>
<text x="234.6" y="42">C6</text>
<text x="299.9" y="42">C7</text>
<text x="52.9" y="43.7">IO02</text>
<text x="52.9" y="47.2">IO03</text>
<text x="234.6" y="45.2">1uF</text>
<text x="299.9" y="45.2">1uF</text>
<text x="52.9" y="50.7">IO04</text>
<text x="134.7" y="50.7">IO14</text>
<text x="264.2" y="53.4">D2</text>
<text x="52.9" y="57.8">IO17</text>
<text x="134.7" y="54.3">IO15</text>
<text x="264.2" y="56.6">B5819W_C8598</text>
<text x="52.9" y="64.8">IO22</text>
<text x="264.2" y="64.6">U3</text>
<text x="52.9" y="71.9">IO10</text>
<text x="134.7" y="68.4">IO24</text>
<text x="264.2" y="67.7">TPLP5907MFX-3.3</text>
<text x="52.9" y="75.4">IO9</text>
<text x="52.9" y="78.9">IO11</text>
<text x="234.6" y="82.5">C8</text>
<text x="299.9" y="82.5">C9</text>
<text x="52.5" y="87.7">TP_8</text>
<text x="55.6" y="84.2">IO0</text>
<text x="134.7" y="86">IO1</text>
<text x="234.6" y="85.7">1uF</text>
<text x="299.9" y="85.7">1uF</text>
<text x="134.7" y="93.1">IO12</text>
<text x="52.9" y="96.6">IO13</text>
<text x="134.7" y="100.1">IO16</text>
<text x="52.9" y="103.6">IO26</text>
<text x="134.7" y="103.7">IO20</text>
<text x="264.2" y="106.4">D6</text>
<text x="264.2" y="109.5">B5819W_C8598</text>
<text x="264.2" y="117.5">U10</text>
<text x="264.2" y="120.6">TPLP5907MFX-3.3</text>
<text x="234.6" y="135.5">C88</text>
<text x="299.9" y="135.5">C87</text>
<text x="234.6" y="138.6">1uF</text>
<text x="299.9" y="138.6">1uF</text>
<text x="264.2" y="146.9">D5</text>
<text x="264.2" y="150.1">B5819W_C8598</text>
<text x="264.2" y="161.2">TPLP5907MFX-3.3</text>
<text x="264.2" y="158">U9</text>
<text x="144.3" y="179">XL1509-5.0_C2902368</text>
<text x="144.3" y="175.8">U4</text>
<text x="234.6" y="179.2">1uF</text>
<text x="234.6" y="176">C85</text>
<text x="299.9" y="179.2">1uF</text>
<text x="299.9" y="176">C86</text>
<text x="37.1" y="184.8">VDD</text>
<text x="48.1" y="184.7">100k</text>
<text x="48.1" y="181.6">R14</text>
<text x="98.6" y="184.8">22uF</text>
<text x="98.6" y="181.6">C22</text>
<text x="185" y="185.8">SJ10</text>
<text x="198.2" y="184.7">5V</text>
<text x="198.2" y="181.5">TP_1V1</text>
<text x="55.9" y="191.8">DC-044A-A250</text>
<text x="55.9" y="188.6">DC2</text>
<text x="185" y="188.9">5V-1</text>
<text x="21.5" y="195.3">R16</text>
<text x="21.5" y="198.6">10k</text>
<text x="36.7" y="199.4">M7</text>
<text x="36.7" y="202.6">D3</text>
<text x="183.6" y="202.8">SJ11</text>
<text x="201.4" y="202.2">10k</text>
<text x="201.4" y="198.9">R17</text>
<text x="264.2" y="203">B5819W_C8598</text>
<text x="264.2" y="199.8">D7</text>
<text x="140.8" y="207.5">68uH</text>
<text x="140.8" y="204.3">U2</text>
<text x="183.6" y="205.9">5V-2</text>
<text x="299.9" y="204.2">3V3</text>
<text x="26.1" y="214.5">KT-0603R</text>
<text x="26.1" y="211.3">LED1</text>
<text x="206" y="214.8">LED2</text>
<text x="264.2" y="214.1">TPLP5907MFX-3.3</text>
<text x="264.2" y="211">U12</text>
<text x="124.9" y="221.4">B5819W_C8598</text>
<text x="124.9" y="218.3">D4</text>
<text x="172.9" y="219.7">22uF</text>
<text x="172.9" y="216.5">C24</text>
<text x="206" y="218">KT-0603R</text>
<text x="29.9" y="225.3">GND</text>
<text x="201" y="232.4">GND</text>
<text x="201" y="229.2">TP_1V</text>
<text x="234.6" y="232.1">1uF</text>
<text x="234.6" y="229">C13</text>
<text x="299.9" y="232.1">1uF</text>
<text x="299.9" y="229">C2</text>
</g>
<g font-size="3.2" fill="#00f">
<text x="253.6" y="31.6">1</text>
<text x="257.1" y="33.3">VIN</text>
<text x="266.7" y="33.3">VOUT</text>
<text x="277.1" y="31.6">5</text>
<text x="87.8" y="38.6">1</text>
<text x="91.3" y="40.4">1</text>
<text x="100.7" y="40.4">2</text>
<text x="104.2" y="38.6">2</text>
<text x="253.6" y="38.6">3</text>
<text x="257.1" y="40.4">EN</text>
<text x="271" y="40.4">NC</text>
<text x="277.1" y="38.6">4</text>
<text x="87.8" y="42.2">3</text>
<text x="87.8" y="45.7">5</text>
<text x="91.3" y="43.9">3</text>
<text x="91.3" y="47.4">5</text>
<text x="100.7" y="47.4">6</text>
<text x="100.7" y="43.9">4</text>
<text x="104.2" y="45.7">6</text>
<text x="104.2" y="42.2">4</text>
<text x="87.8" y="49.2">7</text>
<text x="87.8" y="52.7">9</text>
<text x="91.3" y="51">7</text>
<text x="100.7" y="51">8</text>
<text x="104.2" y="52.7">10</text>
<text x="104.2" y="49.2">8</text>
<text x="85.7" y="56.3">11</text>
<text x="85.7" y="59.8">13</text>
<text x="91.3" y="54.5">9</text>
<text x="91.3" y="58">11</text>
<text x="98.7" y="58">12</text>
<text x="98.7" y="54.5">10</text>
<text x="104.2" y="59.8">14</text>
<text x="104.2" y="56.3">12</text>
<text x="85.7" y="63.3">15</text>
<text x="91.3" y="61.6">13</text>
<text x="91.3" y="65.1">15</text>
<text x="98.7" y="65.1">16</text>
<text x="98.7" y="61.6">14</text>
<text x="104.2" y="63.3">16</text>
<text x="85.7" y="66.9">17</text>
<text x="85.7" y="70.4">19</text>
<text x="91.3" y="68.6">17</text>
<text x="98.7" y="68.6">18</text>
<text x="104.2" y="70.4">20</text>
<text x="104.2" y="66.9">18</text>
<text x="85.7" y="73.9">21</text>
<text x="85.7" y="77.4">23</text>
<text x="91.3" y="72.1">19</text>
<text x="91.3" y="75.7">21</text>
<text x="98.7" y="75.7">22</text>
<text x="98.7" y="72.1">20</text>
<text x="104.2" y="77.4">24</text>
<text x="104.2" y="73.9">22</text>
<text x="253.6" y="72.1">1</text>
<text x="257.1" y="73.9">VIN</text>
<text x="266.7" y="73.9">VOUT</text>
<text x="277.1" y="72.1">5</text>
<text x="85.7" y="81">25</text>
<text x="91.3" y="79.2">23</text>
<text x="91.3" y="82.7">25</text>
<text x="98.7" y="82.7">26</text>
<text x="98.7" y="79.2">24</text>
<text x="104.2" y="81">26</text>
<text x="253.6" y="79.2">3</text>
<text x="257.1" y="81">EN</text>
<text x="271" y="81">NC</text>
<text x="277.1" y="79.2">4</text>
<text x="85.7" y="84.5">27</text>
<text x="85.7" y="88">29</text>
<text x="91.3" y="86.3">27</text>
<text x="91.3" y="89.8">29</text>
<text x="98.7" y="89.8">30</text>
<text x="98.7" y="86.3">28</text>
<text x="104.2" y="88">30</text>
<text x="104.2" y="84.5">28</text>
<text x="85.7" y="91.5">31</text>
<text x="85.7" y="95.1">33</text>
<text x="91.3" y="93.3">31</text>
<text x="98.7" y="93.3">32</text>
<text x="104.2" y="95.1">34</text>
<text x="104.2" y="91.5">32</text>
<text x="85.7" y="98.6">35</text>
<text x="91.3" y="96.8">33</text>
<text x="91.3" y="100.4">35</text>
<text x="98.7" y="100.4">36</text>
<text x="98.7" y="96.8">34</text>
<text x="104.2" y="98.6">36</text>
<text x="85.7" y="102.1">37</text>
<text x="85.7" y="105.7">39</text>
<text x="91.3" y="103.9">37</text>
<text x="91.3" y="107.4">39</text>
<text x="98.7" y="107.4">40</text>
<text x="98.7" y="103.9">38</text>
<text x="104.2" y="105.7">40</text>
<text x="104.2" y="102.1">38</text>
<text x="253.6" y="125.1">1</text>
<text x="277.1" y="125.1">5</text>
<text x="257.1" y="126.8">VIN</text>
<text x="266.7" y="126.8">VOUT</text>
<text x="253.6" y="132.1">3</text>
<text x="257.1" y="133.9">EN</text>
<text x="271" y="133.9">NC</text>
<text x="277.1" y="132.1">4</text>
<text x="253.6" y="165.6">1</text>
<text x="257.1" y="167.4">VIN</text>
<text x="266.7" y="167.4">VOUT</text>
<text x="277.1" y="165.6">5</text>
<text x="253.6" y="172.7">3</text>
<text x="277.1" y="172.7">4</text>
<text x="257.1" y="174.4">EN</text>
<text x="271" y="174.4">NC</text>
<text x="128.3" y="183.3">1</text>
<text x="131.8" y="185">VIN</text>
<text x="128.3" y="186.8">2</text>
<text x="128.3" y="190.3">3</text>
<text x="131.8" y="188.6">OUTPUT</text>
<text x="63.2" y="193.9">5</text>
<text x="63.2" y="197.4">2</text>
<text x="128.3" y="193.9">4</text>
<text x="131.8" y="192.1">FEEDBACK</text>
<text x="131.8" y="195.6">ON/OFF</text>
<text x="63.2" y="200.9">3</text>
<text x="63.2" y="208">4</text>
<text x="63.2" y="204.4">1</text>
<text x="253.6" y="218.5">1</text>
<text x="257.1" y="220.3">VIN</text>
<text x="266.7" y="220.3">VOUT</text>
<text x="277.1" y="218.5">5</text>
<text x="253.6" y="225.6">3</text>
<text x="257.1" y="227.4">EN</text>
<text x="271" y="227.4">NC</text>
<text x="277.1" y="225.6">4</text>
</g>
<g font-size="3.2">
<text x="253.6" y="35.1">2</text>
<text x="257.1" y="36.9">GND</text>
<text x="68.5" y="52.7">9</text>
<text x="73" y="54.2">GND</text>
<text x="123.5" y="59.8">14</text>
<text x="113.7" y="61.2">GND</text>
<text x="113.7" y="71.8">GND</text>
<text x="123.5" y="70.4">20</text>
<text x="253.6" y="75.7">2</text>
<text x="257.1" y="77.4">GND</text>
<text x="66.5" y="81">25</text>
<text x="73" y="82.4">GND</text>
<text x="113.7" y="89.4">GND</text>
<text x="123.5" y="88">30</text>
<text x="123.5" y="95.1">34</text>
<text x="113.7" y="96.5">GND</text>
<text x="66.5" y="105.7">39</text>
<text x="73" y="107.1">GND</text>
<text x="253.6" y="128.6">2</text>
<text x="257.1" y="130.4">GND</text>
<text x="253.6" y="169.2">2</text>
<text x="257.1" y="170.9">GND</text>
<text x="153.7" y="185">GND</text>
<text x="162.5" y="183.3">8</text>
<text x="153.7" y="188.6">GND</text>
<text x="162.5" y="190.3">6</text>
<text x="162.5" y="186.8">7</text>
<text x="153.7" y="195.6">GND</text>
<text x="153.7" y="192.1">GND</text>
<text x="162.5" y="193.9">5</text>
<text x="253.6" y="222.1">2</text>
<text x="257.1" y="223.8">GND</text>
</g>
<g font-size="3.2" fill="#f00">
<text x="68.5" y="38.6">1</text>
<text x="73" y="40">3.3V</text>
<text x="116.8" y="40">5V</text>
<text x="123.5" y="38.6">2</text>
<text x="116.8" y="43.6">5V</text>
<text x="123.5" y="42.2">4</text>
<text x="66.5" y="66.9">17</text>
<text x="73" y="68.3">3.3V</text>
</g>
<g font-size="3.2" fill="#06c">
<text x="68.5" y="42.2">3</text>
<text x="68.5" y="45.7">5</text>
<text x="73" y="43.6">GPIO2</text>
<text x="73" y="47.1">GPIO3</text>
</g>
<g font-size="3.2" fill="#333">
<text x="113.7" y="47.1">GND</text>
<text x="123.5" y="45.7">6</text>
</g>
<g font-size="3.2" fill="#060">
<text x="68.5" y="49.2">7</text>
<text x="73" y="50.6">GPIO4</text>
<text x="108.8" y="50.6">GPIO14</text>
<text x="123.5" y="49.2">8</text>
<text x="123.5" y="52.7">10</text>
<text x="66.5" y="59.8">13</text>
<text x="108.8" y="54.2">GPIO15</text>
<text x="108.8" y="57.7">GPIO18</text>
<text x="123.5" y="56.3">12</text>
<text x="66.5" y="63.3">15</text>
<text x="73" y="61.2">GPIO27</text>
<text x="73" y="64.7">GPIO22</text>
<text x="108.8" y="64.7">GPIO23</text>
<text x="123.5" y="63.3">16</text>
<text x="108.8" y="68.3">GPIO24</text>
<text x="123.5" y="66.9">18</text>
<text x="108.8" y="75.3">GPIO25</text>
<text x="123.5" y="73.9">22</text>
<text x="66.5" y="88">29</text>
<text x="73" y="89.4">GPIO5</text>
<text x="66.5" y="91.5">31</text>
<text x="66.5" y="95.1">33</text>
<text x="73" y="93">GPIO6</text>
<text x="108.8" y="93">GPIO12</text>
<text x="123.5" y="91.5">32</text>
<text x="73" y="96.5">GPIO13</text>
<text x="66.5" y="102.1">37</text>
<text x="73" y="103.5">GPIO26</text>
</g>
<g font-size="3.2" fill="#90f">
<text x="66.5" y="56.3">11</text>
<text x="73" y="57.7">GPIO17</text>
<text x="66.5" y="70.4">19</text>
<text x="73" y="71.8">GPIO10</text>
<text x="66.5" y="73.9">21</text>
<text x="66.5" y="77.4">23</text>
<text x="73" y="75.3">GPIO9</text>
<text x="123.5" y="77.4">24</text>
<text x="73" y="78.8">GPIO11</text>
<text x="110.8" y="78.8">GPIO8</text>
<text x="110.8" y="82.4">GPIO7</text>
<text x="123.5" y="81">26</text>
<text x="66.5" y="98.6">35</text>
<text x="73" y="100">GPIO19</text>
<text x="108.8" y="100">GPIO16</text>
<text x="123.5" y="98.6">36</text>
<text x="108.8" y="103.5">GPIO20</text>
<text x="108.8" y="107.1">GPIO21</text>
<text x="123.5" y="102.1">38</text>
<text x="123.5" y="105.7">40</text>
</g>
<g font-size="3.2" fill="#609">
<text x="66.5" y="84.5">27</text>
<text x="73" y="85.9">GPIO0</text>
<text x="110.8" y="85.9">GPIO1</text>
<text x="123.5" y="84.5">28</text>
</g>
</svg>
